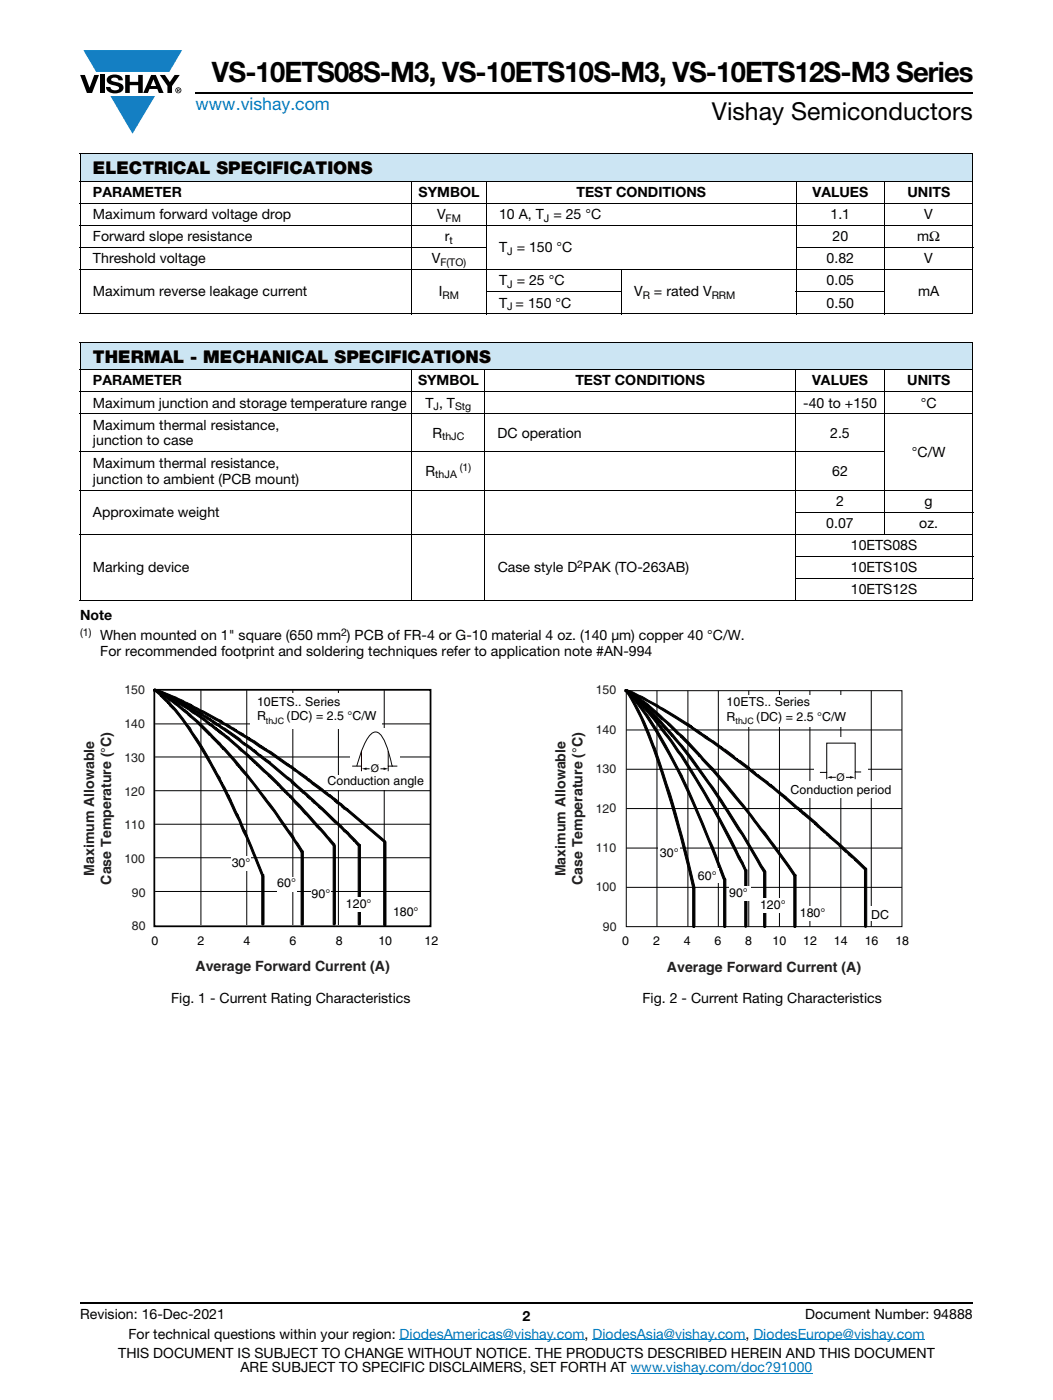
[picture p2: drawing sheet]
<svg xmlns="http://www.w3.org/2000/svg" width="210mm" height="279mm" viewBox="0 0 210 279" stroke-linecap="round" stroke-linejoin="round" font-family="sans-serif">
<g fill="#147fc3">
<path d="M16.6 10h19.7l-2.5 4.3h-1.2h-13.4z"/>
<path d="M22 19.2h8.9l-4.5 7.5z"/>
</g>
<g fill="#000">
<path d="M16 15h.9l1 2.5 .9-2.5h.9l-1.3 3.6h-1.1zM19.9 15h.9v3.6h-.9zM21.6 15.3a2.1 2.1 0 0 1 2.8 .3l.1 .4h-.9a.79 .79 0 0 0-.7-.5 .79 .79 0 0 0-.7 .4l.2 .3 1 .2a1.08 1.08 0 0 1 1.2 1 1.08 1.08 0 0 1-1.1 1.2 1.73 1.73 0 0 1-2.4-1.2h.9a.96 .96 0 0 0 .8 .6 .96 .96 0 0 0 1-.4 1.31 1.31 0 0 0-1.3-.6 1.03 1.03 0 0 1-1-.6 1.03 1.03 0 0 1 .1-1.1zM25 15h.9v1.3h1.7v-1.3h.9v3.6h-.9v-1.6h-1.7v1.6h-.9zM31.9 15h1l1 1.4 .9-1.4h1l-1.5 2.2v1.4h-.9v-1.4z"/>
<path d="M30.6 15.8l.5 1.4h-1zM30.1 15l-1.5 3.6h.9l.3-.8h1.6l.3 .8h.9l-1.5-3.6z"/>
<path d="M35.5 17.8h.2v.2h-.2zM35.3 17.7v.7h.2v-.3l.3 .3-.1-.3 .1-.2v-.2z"/>
<path d="M35.1 18a.46 .46 0 0 1 .9 0 .46 .46 0 0 1-.9 0zM35 18a.6 .6 0 0 0 1.2 0 .6 .6 0 0 0-1.2 0z"/>
</g>
<path d="M39 18.6h155M16 260h178" fill="none" stroke="#000" stroke-width=".36"/>
<path d="M79.7 267.4h36.9M118.2 267.4h30.5M125.8 274h36.2M150.2 267.4h34.2" fill="none" stroke="#007ec4" stroke-width=".2"/>
<g fill="#cce5f3">
<path d="M16 30.7h178v5.5h-178z"/>
<path d="M16 68.3h178v5.5h-178z"/>
</g>
<g fill="none" stroke="#000" stroke-width=".2">
<path d="M15.9 30.7h178.2M15.9 36.2h178.2M16 30.8v31.8M82.1 36.1v26.6M97 36.1v26.6M158.8 36.1v26.6M176.4 36.1v26.6M194 30.8v31.8M15.9 40.6h178.2M15.9 45h178.2M15.9 49.4h81.2M15.9 53.8h178.2"/>
<path d="M96.9 58.3h27.1M123.9 53.7v9M158.7 49.4h35.4M158.7 58.3h17.8M15.9 62.7h178.2M15.9 68.3h178.2M15.9 73.8h178.2M15.9 78.2h178.2M16 68.4v51.3M82.1 73.7v46.2M96.7 73.7v46.2M158.6 73.7v46.2"/>
<path d="M176.4 73.7v33M194 68.4v51.3M15.9 82.6h178.2M15.9 90.2h160.6M15.9 97.8h178.2M15.9 106.6h178.2M15.9 119.8h178.2M158.5 102.2h35.6M158.5 111h35.6M158.5 115.4h35.6M30.7 137.6l1.2 .2 6.1 2.7 5.9 3.2 10 6.2 7.3 5.2 6 4.5 .4 .5h-.1l1.9 1.4 7.4 6.3v.2l-.3 .1-10.5-8.9-6.9-5.1-5.5-3.8-10-6.3-7.4-3.9-4.5-2-1-.2zM30.7 137.6l.7 .1 2.4 1 6 3.3 3.5 2.4 .6 .2 .4 .4 3.2 2.2 1.4 1.2-.1-.1 2.4 1.6 6.9 5.7 4.5 4 6.9 6.5 2.3 2.5-.1 .2h-.3l-3.6-3.8-1-.8-2.2-2.2-6.8-6.1-7.8-6.4-6-4.2a125.4 125.4 0 0 0-11.4-6.7l-1.9-.7z"/>
<path d="M30.7 137.6a1.21 1.21 0 0 1 1.2 .4l3.7 1.9 3.7 2.5 6.4 4.8 2.3 2.1a183.4 183.4 0 0 1 13.2 12.9l5.5 6.2-.1 .4a2.08 2.08 0 0 1-1.2-1.3l-4.6-5.1-5.4-5.7-5.9-5.6-4.1-3.6-4.6-3.6-3.1-2.2-4.2-2.6-2.2-1.1-.6-.1zM30.7 137.6a2.63 2.63 0 0 1 1.7 .7h-.1l1.5 .8 .4 .5-.1-.1 3.3 2.5 .9 .9a81.5 81.5 0 0 1 9.5 9.8l6.6 8.4 4.1 5.8 1.8 2.8a.22 .22 0 0 1-.1 .3 .22 .22 0 0 1-.3-.1l-1.7-2.7a166.6 166.6 0 0 0-10.2-13.5l-.3-.6-.6-.5-2.7-3.2-5-5h.1l-4.2-3.5-1.5-1-.3-.4-2.8-1.7zM30.7 137.6h.1a2.71 2.71 0 0 1 1.6 1.1 62.1 62.1 0 0 1 10.5 14.8l1 1.7 .4 1 1.9 3.6 3.2 7 3.2 7.8-.2 .2-.2-.1a162 162 0 0 0-13.8-27.9l-3.6-5-2.8-2.8h.1l-1.4-1.2zM40.1 137.7v46.9M49.2 137.7v46.9M58.4 137.7v46.9M67.5 137.7v46.9M76.6 137.7v46.9M30.9 157.8h54.9M30.9 151.1h54.9M30.9 144.5h54.9M30.9 177.9h54.9"/>
<path d="M30.9 171.2h54.9M30.9 164.5h54.9M52.2 174.8l.3-.1 .1 .1v9.6l-.2 .2-.2-.1zM66.4 168.7l.5 .1v15.6l-.3 .2-.2-.1zM71.4 168.6h.5v15.8l-.2 .2-.3-.1zM76.5 167.9l.5 .1v16.6l-.2 .2-.3-.2z"/>
</g>
<path d="M30.7 137.6l1.2 .2 6.1 2.7 5.9 3.2 10 6.2 7.3 5.2 6 4.5 .4 .5h-.1l1.9 1.4 7.4 6.3v.2l-.3 .1-10.5-8.9-6.9-5.1-5.5-3.8-10-6.3-7.4-3.9-4.5-2-1-.2zM30.7 137.6l.7 .1 2.4 1 6 3.3 3.5 2.4 .6 .2 .4 .4 3.2 2.2 1.4 1.2-.1-.1 2.4 1.6 6.9 5.7 4.5 4 6.9 6.5 2.3 2.5-.1 .2h-.3l-3.6-3.8-1-.8-2.2-2.2-6.8-6.1-7.8-6.4-6-4.2a125.4 125.4 0 0 0-11.4-6.7l-1.9-.7zM30.7 137.6a1.21 1.21 0 0 1 1.2 .4l3.7 1.9 3.7 2.5 6.4 4.8 2.3 2.1a183.4 183.4 0 0 1 13.2 12.9l5.5 6.2-.1 .4a2.08 2.08 0 0 1-1.2-1.3l-4.6-5.1-5.4-5.7-5.9-5.6-4.1-3.6-4.6-3.6-3.1-2.2-4.2-2.6-2.2-1.1-.6-.1zM30.7 137.6a2.63 2.63 0 0 1 1.7 .7h-.1l1.5 .8 .4 .5-.1-.1 3.3 2.5 .9 .9a81.5 81.5 0 0 1 9.5 9.8l6.6 8.4 4.1 5.8 1.8 2.8a.22 .22 0 0 1-.1 .3 .22 .22 0 0 1-.3-.1l-1.7-2.7a166.6 166.6 0 0 0-10.2-13.5l-.3-.6-.6-.5-2.7-3.2-5-5h.1l-4.2-3.5-1.5-1-.3-.4-2.8-1.7zM30.7 137.6h.1a2.71 2.71 0 0 1 1.6 1.1 62.1 62.1 0 0 1 10.5 14.8l1 1.7 .4 1 1.9 3.6 3.2 7 3.2 7.8-.2 .2-.2-.1a162 162 0 0 0-13.8-27.9l-3.6-5-2.8-2.8h.1l-1.4-1.2zM52.2 174.8l.3-.1 .1 .1v9.6l-.2 .2-.2-.1zM66.4 168.7l.5 .1v15.6l-.3 .2-.2-.1zM71.4 168.6h.5v15.8l-.2 .2-.3-.1zM76.5 167.9l.5 .1v16.6l-.2 .2-.3-.2z" fill="#000"/>
<g fill="#fff">
<path d="M46.2 170.9h3.9v2.9h-3.9z"/>
<path d="M55.3 174.9h3.9v3h-3.9z"/>
<path d="M62.1 177.1h3.9v2.9h-3.9z"/>
<path d="M69 179.1h5.3v2.9h-5.3z"/>
<path d="M78.4 180.7h5.3v2.9h-5.3z"/>
<path d="M49.9 138.2h26.3v7.2h-26.3z"/>
</g>
<path d="M60.1 169.8l.4 .1v14.6l-.3 .1-.2-.1z" fill="#000"/>
<path d="M60.1 169.8l.4 .1v14.6l-.3 .1-.2-.1z" fill="none" stroke="#000" stroke-width=".2"/>
<path d="M30.8 137.7h55.1v47.2h-55.1z" fill="none" stroke="#000" stroke-width=".35"/>
<g fill="#fff">
<path d="M64.8 154.6h20.4v2.9h-20.4z"/>
<path d="M69.8 145.3h9.9v9.3h-9.9z"/>
</g>
<path d="M75.9 153.4h.8" fill="none" stroke="#050504" stroke-width=".2"/>
<path d="M76.5 153.2l.9 .2-.9 .3z" fill="#050504"/>
<path d="M72.9 153.4h.8" fill="none" stroke="#050504" stroke-width=".2"/>
<path d="M72.2 153.4l.9-.2v.5z" fill="#050504"/>
<path d="M70.2 152.9h1a20.6 20.6 0 0 1 2.5-6.1 1.29 1.29 0 0 1 2.1-.2 14.6 14.6 0 0 1 2.4 6.3h1M71.2 152.9h.9v1M72.1 149.9v3M77.4 149.9v3M78.4 152.9h-1v1" fill="none" stroke="#170000" stroke-width=".2"/>
<path d="M124.7 137.7a1.68 1.68 0 0 1 1.5 .4l4.9 2.6 6.2 3.7 7.3 5.1 2.4 2-.1-.1 2.6 1.8 1.8 1.6 1.9 1.3 3.6 3 6.1 5.2 9.9 9-.1 .2h-.4l-4.8-4.6-11-9.5-7.3-5.9-7.3-5.4-1.3-.8a98.8 98.8 0 0 0-15.3-9.1h.1l-.7-.2zM124.7 137.7a15 15 0 0 1 4.6 3l3.1 2.7a80 80 0 0 1 9.1 9.2l3.7 4.2a329.6 329.6 0 0 1 13.5 17.9 .24 .24 0 0 1-.2 .2 .24 .24 0 0 1-.2-.1l-4-5.6a194.9 194.9 0 0 0-9.5-12.1l-3-3.6-6.1-6.4h.1l-.7-.6-1.8-1.8-4.4-3.8h.1l-2.5-1.8-1.8-1.1zM124.7 137.7h.3l.6 .3 3.1 2.7 3.1 3.1 3 3.5a64.1 64.1 0 0 1 6.7 8.9 181 181 0 0 1 10.4 16.5l.7 1a.23 .23 0 0 1-.1 .2 .23 .23 0 0 1-.3 0l-.7-1a181.7 181.7 0 0 0-17-25.3l-3.1-3.6-3.1-3.1h.1l-3.1-2.6-.6-.3zM124.7 137.7h.3a38.7 38.7 0 0 1 8 8.7 131.3 131.3 0 0 1 9.9 15.6l6.1 11.6-.3 .3-.2-.1-1.3-2.5a171.4 171.4 0 0 0-8.5-15.6l-3-4.8-4.3-5.9-3.1-3.7-1.8-1.8-1.8-1.6zM124.7 137.7h.3a42.4 42.4 0 0 1 7.5 10.5 134.8 134.8 0 0 1 9 19.3l3.1 7.8-.3 .3a233.8 233.8 0 0 0-10.9-24.9l-.6-1.1a65.7 65.7 0 0 0-6.9-10.5l-1.2-1.2zM124.7 137.7h.3a54.2 54.2 0 0 1 6.2 13.2 232.1 232.1 0 0 1 7.4 26.3 .23 .23 0 0 1-.2 .1 .23 .23 0 0 1-.3-.1 240.4 240.4 0 0 0-7.9-28v.1a47.7 47.7 0 0 0-5.5-11.4zM138.1 177.2l.3-.1 .2 .1v7.7l-.2 .2-.3-.1zM144.3 175.3l.4 .2v9.4l-.2 .2-.2-.1zM148.6 173.7l.4 .1v11l-.3 .3-.2-.2zM152.3 173.8l.4 .1v11l-.2 .2-.2-.1zM158.3 174.6l.4 .1v10.2l-.2 .2-.2-.1zM172.4 173.3l.4 .1v11.4l-.2 .3-.2-.2z" fill="#000"/>
<g fill="none" stroke="#000" stroke-width=".2">
<path d="M124.7 137.7h.3a38.7 38.7 0 0 1 8 8.7 131.3 131.3 0 0 1 9.9 15.6l6.1 11.6-.3 .3-.2-.1-1.3-2.5a171.4 171.4 0 0 0-8.5-15.6l-3-4.8-4.3-5.9-3.1-3.7-1.8-1.8-1.8-1.6zM124.7 137.7h.3a42.4 42.4 0 0 1 7.5 10.5 134.8 134.8 0 0 1 9 19.3l3.1 7.8-.3 .3a233.8 233.8 0 0 0-10.9-24.9l-.6-1.1a65.7 65.7 0 0 0-6.9-10.5l-1.2-1.2zM124.7 137.7h.3a54.2 54.2 0 0 1 6.2 13.2 232.1 232.1 0 0 1 7.4 26.3 .23 .23 0 0 1-.2 .1 .23 .23 0 0 1-.3-.1 240.4 240.4 0 0 0-7.9-28v.1a47.7 47.7 0 0 0-5.5-11.4zM124.7 137.7a1.68 1.68 0 0 1 1.5 .4l4.9 2.6 6.2 3.7 7.3 5.1 2.4 2-.1-.1 2.6 1.8 1.8 1.6 1.9 1.3 3.6 3 6.1 5.2 9.9 9-.1 .2h-.4l-4.8-4.6-11-9.5-7.3-5.9-7.3-5.4-1.3-.8a98.8 98.8 0 0 0-15.3-9.1h.1l-.7-.2zM124.7 137.7a15 15 0 0 1 4.6 3l3.1 2.7a80 80 0 0 1 9.1 9.2l3.7 4.2a329.6 329.6 0 0 1 13.5 17.9 .24 .24 0 0 1-.2 .2 .24 .24 0 0 1-.2-.1l-4-5.6a194.9 194.9 0 0 0-9.5-12.1l-3-3.6-6.1-6.4h.1l-.7-.6-1.8-1.8-4.4-3.8h.1l-2.5-1.8-1.8-1.1zM124.7 137.7h.3l.6 .3 3.1 2.7 3.1 3.1 3 3.5a64.1 64.1 0 0 1 6.7 8.9 181 181 0 0 1 10.4 16.5l.7 1a.23 .23 0 0 1-.1 .2 .23 .23 0 0 1-.3 0l-.7-1a181.7 181.7 0 0 0-17-25.3l-3.1-3.6-3.1-3.1h.1l-3.1-2.6-.6-.3zM124.9 137.8h55v47.1h-55zM131 137.8v47.1M137.2 137.8v47.1M143.2 137.8v47.1M149.3 137.8v47.1M155.4 137.8v47.1"/>
<path d="M161.5 137.8v47.1M167.7 137.8v47.1M173.7 137.8v47.1M124.9 153.5h55M124.9 145.7h55M124.9 177.1h55M124.9 169.2h55M124.9 161.4h55M138.1 177.2l.3-.1 .2 .1v7.7l-.2 .2-.3-.1zM144.3 175.3l.4 .2v9.4l-.2 .2-.2-.1zM148.6 173.7l.4 .1v11l-.3 .3-.2-.2zM152.3 173.8l.4 .1v11l-.2 .2-.2-.1z"/>
<path d="M158.3 174.6l.4 .1v10.2l-.2 .2-.2-.1zM172.4 173.3l.4 .1v11.4l-.2 .3-.2-.2z"/>
</g>
<g fill="#fff">
<path d="M173.3 180.9h4.4v2.9h-4.4z"/>
<path d="M131.3 168.8h4.2v2.9h-4.2z"/>
<path d="M139.2 173.4h4.1v2.8h-4.1z"/>
<path d="M145.4 176.8h4.2v2.8h-4.2z"/>
<path d="M151.6 179.2h5.7v2.9h-5.7z"/>
<path d="M159.5 180.8h5.7v2.9h-5.7z"/>
<path d="M143.8 138.7h25.8v6.2h-25.8z"/>
<path d="M162.4 147h10.6v9.3h-10.6z"/>
</g>
<path d="M168.7 155.1h1" fill="none" stroke="#050504" stroke-width=".2"/>
<path d="M169.5 154.9l.9 .2-.9 .3z" fill="#050504"/>
<path d="M165.7 155.1h1" fill="none" stroke="#050504" stroke-width=".2"/>
<path d="M164.9 155.1l1-.2v.5z" fill="#050504"/>
<path d="M157.1 155.9h21.3v3.3h-21.3z" fill="#fff"/>
<path d="M164.9 154.1v1.4M170.5 154.1v1.4M171.7 154.1h-1.2v-5.8h-5.6v5.8h-1.4" fill="none" stroke="#000" stroke-width=".2"/>
<text font-size="5.6" x="42.3" y="16.4">VS-10ETS08S-M3, VS-10ETS10S-M3, VS-10ETS12S-M3 Series</text>
<text font-size="4.9" x="142" y="23.9">Vishay Semiconductors</text>
<text font-size="3.5" fill="#007ec4" x="39" y="22">www.vishay.com</text>
<g font-size="3.5">
<text x="18.5" y="34.8">ELECTRICAL SPECIFICATIONS</text>
<text x="18.5" y="72.4">THERMAL - MECHANICAL SPECIFICATIONS</text>
</g>
<g font-size="2.8">
<text x="18.5" y="39.3">PARAMETER</text>
<text x="83.5" y="39.3">SYMBOL</text>
<text x="114.9" y="39.3">TEST CONDITIONS</text>
<text x="162" y="39.3">VALUES</text>
<text x="180.9" y="39.3">UNITS</text>
<text x="18.5" y="43.7">Maximum forward voltage drop</text>
<text x="87.2" y="43.7">V</text>
<text x="99.5" y="43.7">10 A, T = 25 °C</text>
<text x="165.6" y="43.7">1.1</text>
<text x="184.3" y="43.7">V</text>
<text x="18.5" y="48.1">Forward slope resistance</text>
<text x="18.5" y="52.5">Threshold voltage</text>
<text x="86.1" y="52.5">V</text>
<text x="88.7" y="48.1">r</text>
<text x="99.5" y="50.3">T = 150 °C</text>
<text x="164.8" y="52.5">0.82</text>
<text x="166" y="48.1">20</text>
<text x="182.9" y="48.1">mΩ</text>
<text x="184.3" y="52.5">V</text>
<text x="18.5" y="59.2">Maximum reverse leakage current</text>
<text x="87.5" y="59.2">I</text>
<text x="99.5" y="56.9">T = 25 °C</text>
<text x="126.4" y="59.2">V</text>
<text x="130.4" y="59.2">= rated V</text>
<text x="164.8" y="56.9">0.05</text>
<text x="183.1" y="59.2">mA</text>
<text x="99.5" y="61.4">T = 150 °C</text>
<text x="164.8" y="61.4">0.50</text>
<text x="18.5" y="76.9">PARAMETER</text>
<text x="83.4" y="76.9">SYMBOL</text>
<text x="114.7" y="76.9">TEST CONDITIONS</text>
<text x="161.9" y="76.9">VALUES</text>
<text x="180.9" y="76.9">UNITS</text>
<text x="18.5" y="81.3">Maximum junction and storage temperature range</text>
<text x="84.8" y="81.3">T , T</text>
<text x="160.2" y="81.3">-40 to +150</text>
<text x="183.6" y="81.3">°C</text>
<text x="18.5" y="85.7">Maximum thermal resistance,</text>
<text x="18.5" y="88.9">junction to case</text>
<text x="86.2" y="87.3">R</text>
<text x="99.2" y="87.3">DC operation</text>
<text x="165.5" y="87.3">2.5</text>
<text x="18.5" y="93.3">Maximum thermal resistance,</text>
<text x="84.9" y="94.9">R</text>
<text x="165.9" y="94.9">62</text>
<text x="181.8" y="91.1">°C/W</text>
<text x="18.5" y="96.5">junction to ambient (PCB mount)</text>
<text x="166.7" y="100.9">2</text>
<text x="184.4" y="100.9">g</text>
<text x="18.5" y="103.1">Approximate weight</text>
<text x="164.8" y="105.3">0.07</text>
<text x="183.3" y="105.3">oz.</text>
<text x="169.7" y="109.7">10ETS08S</text>
<text x="18.5" y="114.1">Marking device</text>
<text x="99.2" y="114.1">Case style D PAK (TO-263AB)</text>
<text x="169.7" y="114.1">10ETS10S</text>
<text x="169.7" y="118.5">10ETS12S</text>
<text x="16" y="123.8">Note</text>
<text x="20" y="127.7">When mounted on 1&quot; square (650 mm ) PCB of FR-4 or G-10 material 4 oz. (140 μm) copper 40 °C/W.</text>
<text x="20" y="130.9">For recommended footprint and soldering techniques refer to application note #AN-994</text>
<text x="34.1" y="200.1">Fig. 1 - Current Rating Characteristics</text>
<text x="128.1" y="200.1">Fig. 2 - Current Rating Characteristics</text>
<text x="16" y="263.3">Revision: 16-Dec-2021</text>
<text x="104.2" y="263.6">2</text>
<text x="160.6" y="263.3">Document Number: 94888</text>
<text x="25.6" y="267.1">For technical questions within your region: DiodesAmericas@vishay.com, DiodesAsia@vishay.com, DiodesEurope@vishay.com</text>
<text x="23.6" y="271">THIS DOCUMENT IS SUBJECT TO CHANGE WITHOUT NOTICE. THE PRODUCTS DESCRIBED HEREIN AND THIS DOCUMENT</text>
<text x="48" y="273.8">ARE SUBJECT TO SPECIFIC DISCLAIMERS, SET FORTH AT www.vishay.com/doc?91000</text>
</g>
<g font-size="2.8" fill="#231f20">
<text x="18.8" y="174.8" transform="rotate(-90 18.8 174.8)">Maximum Allowable</text>
<text x="22.1" y="176.6" transform="rotate(-90 22.1 176.6)">Case Temperature (°C)</text>
<text x="112.8" y="174.9" transform="rotate(-90 112.8 174.9)">Maximum Allowable</text>
<text x="116.2" y="176.6" transform="rotate(-90 116.2 176.6)">Case Temperature (°C)</text>
<text x="39" y="193.9">Average Forward Current (A)</text>
<text x="133" y="194">Average Forward Current (A)</text>
</g>
<g font-size="2.5" fill="#231f20">
<text x="24.8" y="138.6" transform="rotate(-1 24.8 138.6)">150</text>
<text x="118.8" y="138.6" transform="rotate(-1 118.8 138.6)">150</text>
<text x="24.8" y="145.3" transform="rotate(-1 24.8 145.3)">140</text>
<text x="118.8" y="146.4" transform="rotate(-1 118.8 146.4)">140</text>
<text x="24.8" y="152" transform="rotate(-1 24.8 152)">130</text>
<text x="118.8" y="154.3" transform="rotate(-1 118.8 154.3)">130</text>
<text x="24.8" y="158.8" transform="rotate(-1 24.8 158.8)">120</text>
<text x="24.8" y="165.5" transform="rotate(-1 24.8 165.5)">110</text>
<text x="118.8" y="162.2" transform="rotate(-1 118.8 162.2)">120</text>
<text x="24.8" y="172.2" transform="rotate(-1 24.8 172.2)">100</text>
<text x="118.8" y="170" transform="rotate(-1 118.8 170)">110</text>
<text x="26.3" y="179" transform="rotate(-1 26.3 179)">90</text>
<text x="118.8" y="177.9" transform="rotate(-1 118.8 177.9)">100</text>
<text x="26.3" y="185.7" transform="rotate(-1 26.3 185.7)">80</text>
<text x="120.2" y="185.8" transform="rotate(-1 120.2 185.8)">90</text>
</g>
<g font-size="2.5">
<text x="51.3" y="140.8">10ETS.. Series</text>
<text x="51.3" y="143.7">R</text>
<text x="57.1" y="143.7">(DC) = 2.5 °C/W</text>
<text x="144.9" y="140.9">10ETS.. Series</text>
<text x="144.9" y="143.8">R</text>
<text x="150.8" y="143.8">(DC) = 2.5 °C/W</text>
<text x="65.3" y="156.8">Conduction angle</text>
<text x="157.7" y="158.4">Conduction period</text>
<text x="46.2" y="173">30°</text>
<text x="131.6" y="171.1">30°</text>
<text x="55.3" y="177">60°</text>
<text x="62.1" y="179.1">90°</text>
<text x="139.2" y="175.6">60°</text>
<text x="145.4" y="179">90°</text>
<text x="69" y="181.2">120°</text>
<text x="78.4" y="182.8">180°</text>
<text x="151.6" y="181.4">120°</text>
<text x="159.5" y="183.1">180°</text>
<text x="173.7" y="183.3">DC</text>
<text x="30.2" y="188.5">0</text>
<text x="39.4" y="188.5">2</text>
<text x="48.6" y="188.5">4</text>
<text x="57.8" y="188.5">6</text>
<text x="67" y="188.5">8</text>
<text x="75.5" y="188.5">10</text>
<text x="84.7" y="188.6">12</text>
<text x="124.1" y="188.6">0</text>
<text x="130.2" y="188.6">2</text>
<text x="136.3" y="188.6">4</text>
<text x="142.5" y="188.6">6</text>
<text x="148.6" y="188.6">8</text>
<text x="154" y="188.6">10</text>
<text x="160.2" y="188.6">12</text>
<text x="166.3" y="188.6">14</text>
<text x="172.4" y="188.6">16</text>
<text x="178.6" y="188.6">18</text>
</g>
<g font-size="2.1">
<text x="88.9" y="44.2">FM</text>
<text x="108.5" y="44.2">J</text>
<text x="87.8" y="53.1">F(TO)</text>
<text x="89.7" y="48.6">t</text>
<text x="101.2" y="50.8">J</text>
<text x="88.2" y="59.7">RM</text>
<text x="101.2" y="57.5">J</text>
<text x="128.2" y="59.7">R</text>
<text x="141.9" y="59.7">RRM</text>
<text x="101.2" y="61.9">J</text>
<text x="86.5" y="81.8">J</text>
<text x="90.7" y="81.8">Stg</text>
<text x="88.2" y="87.8">thJC</text>
<text x="86.8" y="95.4">thJA</text>
<text x="91.7" y="94.1">(1)</text>
<text x="115.1" y="113.3">2</text>
<text x="16" y="126.9">(1)</text>
<text x="68" y="126.9">2</text>
<text x="73.9" y="154.1">Ø</text>
<text x="166.8" y="155.8">Ø</text>
</g>
<g font-size="1.8">
<text x="53" y="144.4">thJC</text>
<text x="146.7" y="144.6">thJC</text>
</g>
</svg>
